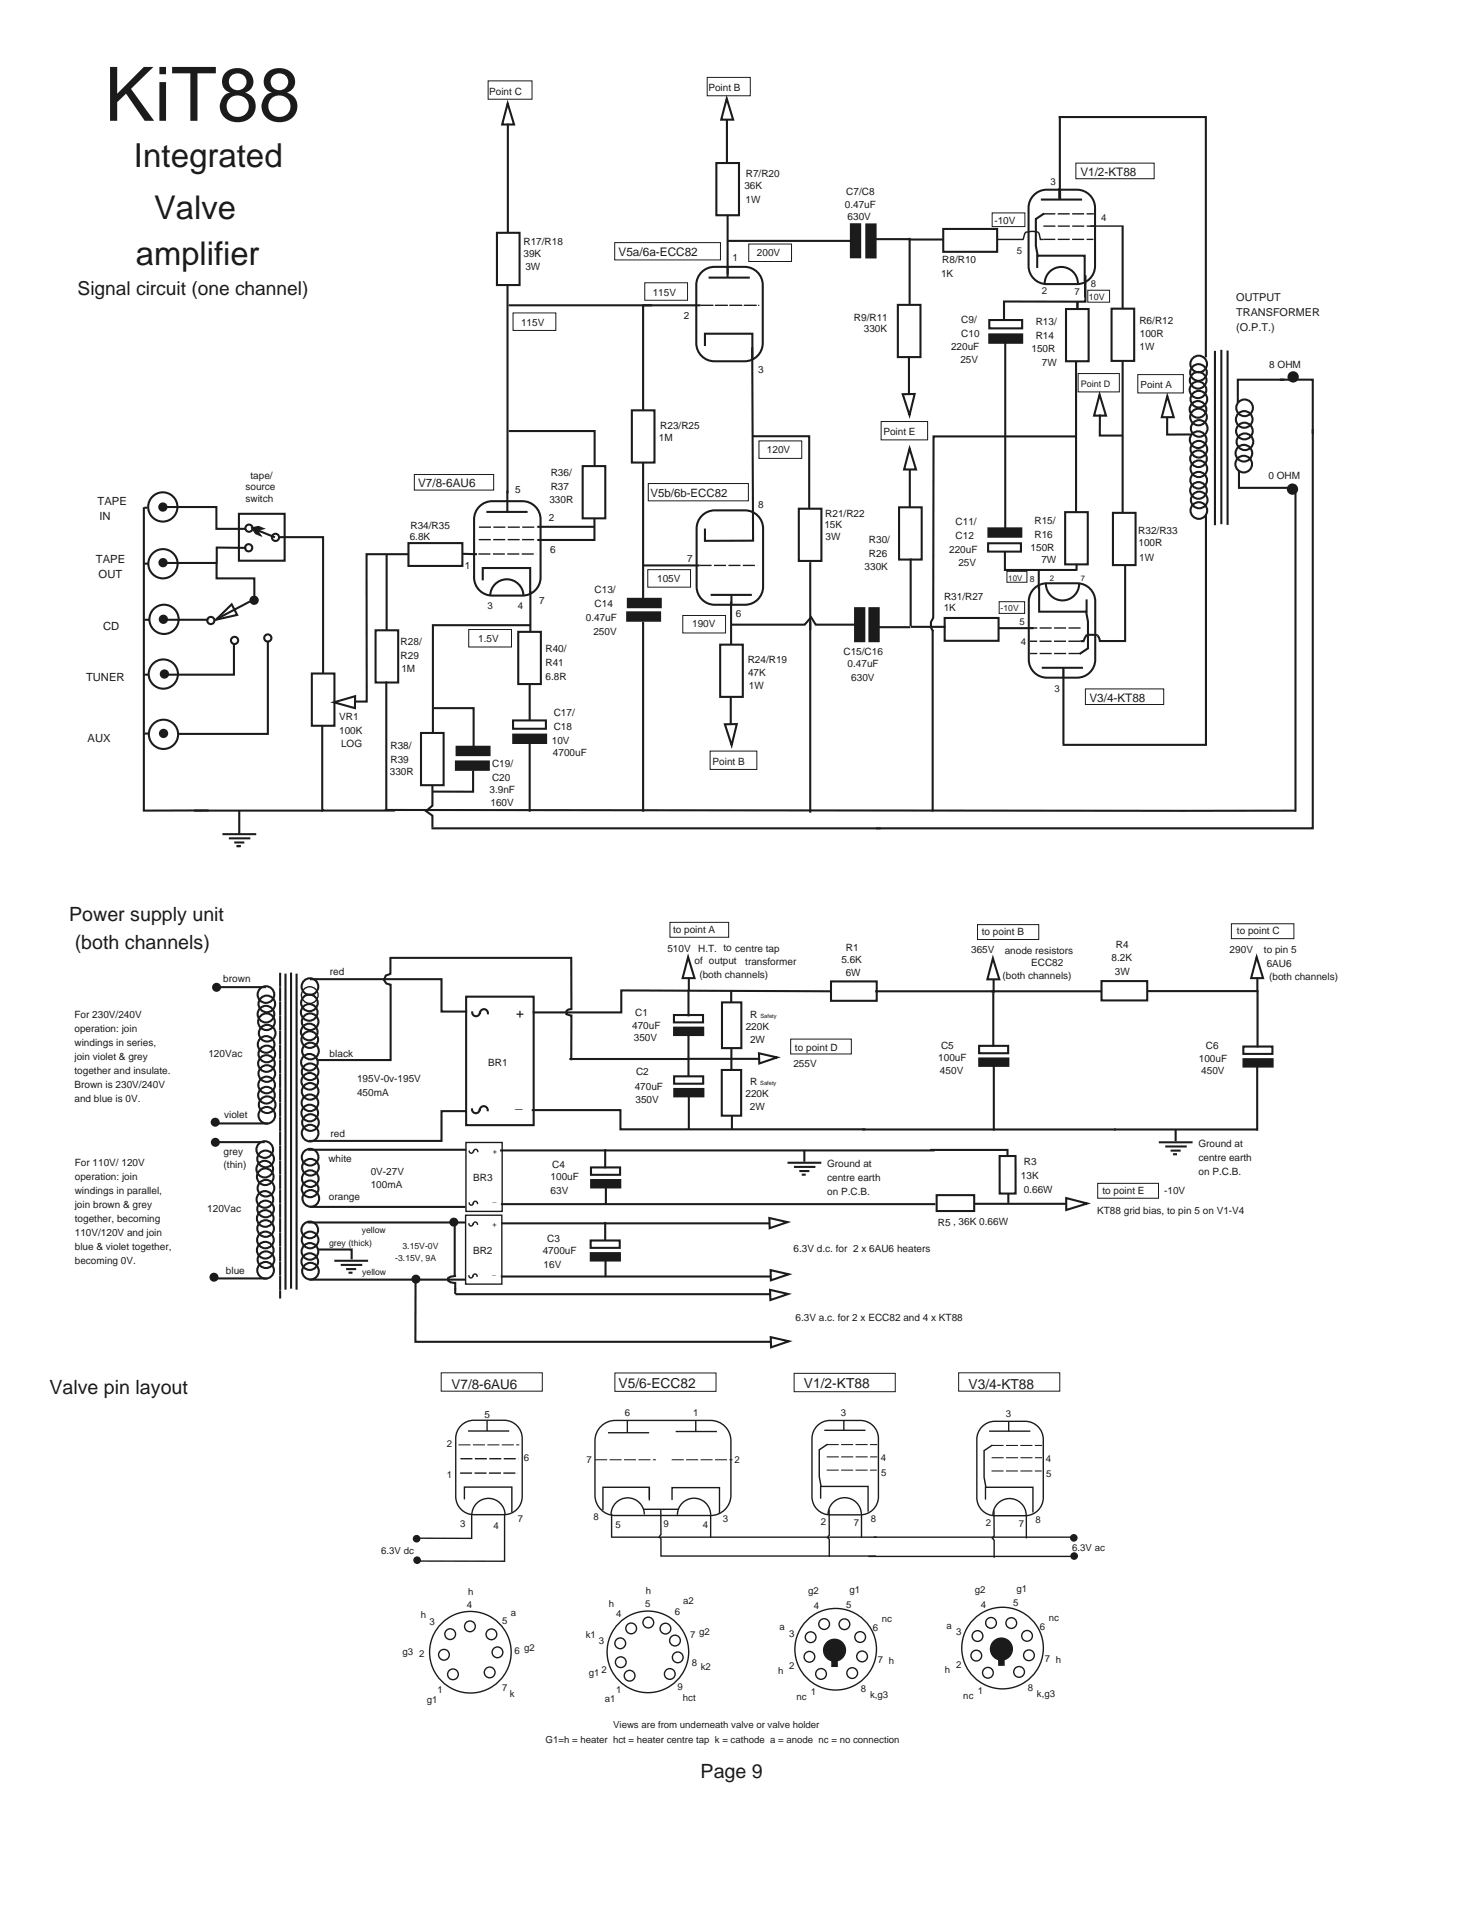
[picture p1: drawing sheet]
<svg xmlns="http://www.w3.org/2000/svg" width="216mm" height="279mm" viewBox="0 0 216 279" stroke-linecap="round" stroke-linejoin="round" font-family="sans-serif">
<g fill="none" stroke="#1f1a17" stroke-width=".3">
<path d="M72.9 34.1h3.3v7.7h-3.3zM105.1 23.9h3.3v7.7h-3.3zM138.3 33.6h8v3.3h-8zM131.7 44.7h3.3v7.7h-3.3zM156.4 45.3h3.3v7.7h-3.3zM163 45.3h3.4v7.6h-3.4zM21.2 74.5h.4M59.9 79.7h7.9v3.3h-7.9zM85.5 68.4h3.3v7.6h-3.3zM92.7 60.2h3.3v7.6h-3.3zM117.2 74.6h3.3v7.7h-3.3zM131.9 74.4h3.3v7.7h-3.3z"/>
<path d="M156.2 75.1h3.3v7.7h-3.3zM163.2 75.2h3.4v7.7h-3.4zM21.2 99h.5M21.2 90.9h.8M21.2 82.7h.7M24.4 90.9h6.2M34.3 94.4v4.6h-9.6M45.7 98.8h3.4v7.6h-3.4zM55.1 92.4h3.3v7.7h-3.3zM76 92.7h3.3v7.6h-3.3zM105.6 94.5h3.3v7.7h-3.3zM138.6 90.6h7.9v3.4h-7.9z"/>
<path d="M21.2 107.6h.7M61.7 107.5h3.4v7.7h-3.4zM75.3 105.7h4.8v1.2h-4.8z"/>
<circle cx="23.9" cy="74.4" r="2.15"/>
<circle cx="36.5" cy="77.5" r=".53"/>
<circle cx="40.4" cy="78.8" r=".53"/>
<circle cx="23.9" cy="82.7" r="2.15"/>
<circle cx="24" cy="98.9" r="2.15"/>
<circle cx="24.1" cy="90.8" r="2.15"/>
<circle cx="30.9" cy="91" r=".53"/>
<circle cx="34.4" cy="93.9" r=".53"/>
<circle cx="36.5" cy="80.3" r=".53"/>
<circle cx="39.3" cy="93.6" r=".53"/>
<circle cx="24" cy="107.7" r="2.15"/>
</g>
<g fill="#1f1a17" stroke="#1f1a17" stroke-width=".3">
<path d="M75.3 107.7h4.8v1.3h-4.8z" fill-rule="evenodd"/>
<path d="M66.9 111.7h4.8v1.2h-4.8z" fill-rule="evenodd"/>
<path d="M67 109.5h4.8v1.2h-4.8z" fill-rule="evenodd"/>
<path d="M92 89.8h4.8v1.2h-4.8z" fill-rule="evenodd"/>
<path d="M92.1 87.8h4.8v1.3h-4.8z" fill-rule="evenodd"/>
<circle cx="24" cy="107.6" r=".53"/>
<circle cx="24.1" cy="98.9" r=".53"/>
<circle cx="37.3" cy="88" r=".53"/>
<circle cx="24" cy="90.8" r=".53"/>
<circle cx="23.9" cy="82.5" r=".53"/>
<circle cx="23.9" cy="74.4" r=".53"/>
</g>
<path d="M144.9 79.7h4.8v1.2h-4.8z" fill-rule="evenodd" fill="#fff" stroke="#1f1a17" stroke-width=".3"/>
<g fill="#1f1a17" stroke="#1f1a17" stroke-width=".3">
<path d="M145.1 49h4.8v1.3h-4.8z" fill-rule="evenodd"/>
<path d="M145 77.5h4.8v1.2h-4.8z" fill-rule="evenodd"/>
<path d="M125.4 89.2h1.4v4.8h-1.4z" fill-rule="evenodd"/>
<path d="M127.5 89.2h1.4v4.8h-1.4z" fill-rule="evenodd"/>
<path d="M124.8 32.9h1.4v4.8h-1.4z" fill-rule="evenodd"/>
<path d="M127.1 32.9h1.3v4.9h-1.3z" fill-rule="evenodd"/>
<path d="M98.9 150.7h4.2v1.1h-4.2z" fill-rule="evenodd"/>
<path d="M143.6 155.2h4.3v1.1h-4.3z" fill-rule="evenodd"/>
<path d="M182.4 155.3h4.3v1.1h-4.3z" fill-rule="evenodd"/>
<path d="M86.7 183.8h4.2v1.1h-4.2z" fill-rule="evenodd"/>
<path d="M86.7 173.1h4.3v1.1h-4.3z" fill-rule="evenodd"/>
<path d="M98.9 159.7h4.3v1.1h-4.3z" fill-rule="evenodd"/>
<circle cx="189.6" cy="71.7" r=".68"/>
<circle cx="189.7" cy="55.3" r=".68"/>
</g>
<g fill="none" stroke="#1f1a17" stroke-width=".3">
<path d="M74.5 15.2l.9 3.1h-1.7zM74.5 18.1v16M106.6 14.5l.9 3.1h-1.7zM106.6 17.5v6.3M155.3 17.2h21.6v35.2M155.4 17v11.8M103.1 39.7l1.1-.5 .6-.1h4.4a2.66 2.66 0 0 1 2.7 2.7v8.5a2.66 2.66 0 0 1-2.7 2.7h-4.4a2.66 2.66 0 0 1-2.7-2.7v-8.5a2.65 2.65 0 0 1 1-2.1zM106.7 31.5v9.2M106.8 35.3h18.2M128.3 35.1h5.1M133.3 35.1h5.1M133.4 34.9v9.7"/>
<path d="M151.9 28.4l1-.5 .6-.1h4.5a2.66 2.66 0 0 1 2.6 2.7v8.5a2.66 2.66 0 0 1-2.6 2.7h-4.5a2.66 2.66 0 0 1-2.6-2.7v-8.5a2.65 2.65 0 0 1 1-2.1zM152.1 39.3v-1.8h7v3.7M152.7 29.3h6M155.4 27.6v1.6M164.7 33.2v12.1M74.4 41.7v30.7M74.6 44.8h28.2M94.3 44.8v15.3M103.4 50.7v-1.8h7v3.8M103.9 40.7h6.1M110.3 51l.2 28.3h-7.1v-1.8M132.4 57.8h1.8l-.8 3.1z"/>
<path d="M133.3 52.3v5.5M145.1 46.9h4.8v1.3h-4.8zM147.4 50.3v27.2M153.2 41.6a2.44 2.44 0 0 1 2.5-2.4 2.44 2.44 0 0 1 2.4 2.4M157.8 53v22.2M158 44.2v1.1M159.2 40.4v3.8h-11.9v2.6M161.3 57.9l.9 3.1h-1.7zM164.7 52.8v22.4M171.2 58.1l.9 3.1h-1.7zM178.2 51.5v25.5M179.1 51.3v25.6"/>
<path d="M180.1 51.4v25.6M187.7 55.7h4.8v7.9M188.4 55.7h-6.8v3.4M70.5 74.1l1.1-.5 .6-.1h4.4a2.66 2.66 0 0 1 2.7 2.7v8.5a2.66 2.66 0 0 1-2.7 2.7h-4.4a2.66 2.66 0 0 1-2.7-2.7v-8.5a2.65 2.65 0 0 1 1-2.1zM71.3 75.1h6.1M74.4 72v3.2M74.6 63.2h12.6v5.3M78.8 77.3h8.4M87.2 76v3.2h-8.4M94.3 67.8v20.2M102.8 75.9a2.65 2.65 0 0 1 2-1h4.5a2.66 2.66 0 0 1 2.6 2.6v8.5a2.66 2.66 0 0 1-2.6 2.7h-4.5a2.66 2.66 0 0 1-2.6-2.7v-8.5v-.6zM110.4 64h8.3v10.5"/>
<path d="M133.4 65.8l1 3.1h-1.8zM133.4 68.9v5.5M157.8 64h-20.9v26.6l-.4 .6v.8l.4 .6M161.3 60.8v3.1h3.4M171.2 61.2v2.5h3.6M176.9 75.5v33.7h-21.1M181.7 69v2.6h8.3v47.4M192.5 62.9v58.6h-64M31.7 90.9l2.3-2.3 .8 1.6zM37.4 87.9l-5.6 2.9M56.7 99.9v19M56.7 81.3v11.1"/>
<path d="M59.9 81.3h-6.1v21.6h-1.7M67.8 81.2l2.2 .1M70.8 85.1v-1.8h7v3.7M71.9 87.4a2.44 2.44 0 0 1 2.4-2.4 2.44 2.44 0 0 1 2.5 2.4M77.8 91.7h-14.3v15.7M77.8 86.7v5.9M94.2 82.9h8.4M94.3 91.2v27.9M104.2 87.2h6.1M107.2 91.6h10.8l1-1.1 .6 1.1h5.8M107.2 88.2v6.3M107.3 87.1v1.6"/>
<path d="M118.8 82.4v36.8M128.8 92h4.7M133.6 81.9v9.9M133.6 91.9h5.1M136.8 92.4v26.6M146.5 92.1h5.1M151.5 86.5a2.65 2.65 0 0 1 2-1h4.5a2.66 2.66 0 0 1 2.6 2.7v8.5a2.66 2.66 0 0 1-2.6 2.7h-4.5a2.66 2.66 0 0 1-2.6-2.7v-8.5l.1-.6zM152.4 86v3.7h7v-1.8M152.8 97.9h6M153.4 85.6a2.44 2.44 0 0 0 2.4 2.5 2.44 2.44 0 0 0 2.5-2.5M156 97.9v11.2M157.9 82.7v1"/>
<path d="M28.6 118.9h18.6M35.1 119.1v3.1M47.3 106.5v12.2M47.3 118.8v.1M49 103l3.1-.9v1.8zM56.6 118.8l133.3 .1M63.4 115.2v3l-.9 .8 .9 .6v1.8M63.6 103.9h5.9v5.9M69.4 113v3.1h-5.9M77.7 100.4v5.2M77.7 109v10.1M106.3 106.2h1.8l-.8 3.1z"/>
<path d="M107.2 102.2v4.1M32.8 122.3h4.6M33.7 123h2.9M34.5 123.6h1.2M34.9 124.1h.2M63.3 121.5h65.9M98.8 148.9h4.3v1.1h-4.3zM98.9 157.9h4.2v1h-4.2zM105.9 156.9h2.8v6.7h-2.8zM105.9 147h2.8v6.7h-2.8zM121.9 143.9h6.7v2.9h-6.7zM143.6 153.4h4.3v1.1h-4.3z"/>
<path d="M161.6 143.9h6.7v2.8h-6.7zM182.4 153.5h4.2v1.1h-4.2zM86.7 171.2h4.2v1.1h-4.2zM137.4 175.3h5.5v2.3h-5.5zM146.6 169.6l2.3-.1 .1 5.6h-2.4zM86.6 181.9h4.3v1.1h-4.3z"/>
<circle cx="175.7" cy="57.2" r="1.22"/>
<circle cx="175.7" cy="55.8" r="1.22"/>
<circle cx="175.8" cy="54.6" r="1.22"/>
<circle cx="175.8" cy="53.4" r="1.22"/>
<circle cx="175.8" cy="58.5" r="1.22"/>
<circle cx="182.5" cy="59.8" r="1.22"/>
<circle cx="175.7" cy="60" r="1.22"/>
<circle cx="175.7" cy="64.5" r="1.22"/>
<circle cx="175.8" cy="61.2" r="1.22"/>
<circle cx="175.8" cy="71.9" r="1.22"/>
<circle cx="175.8" cy="67.3" r="1.22"/>
<circle cx="175.8" cy="70.4" r="1.22"/>
<circle cx="175.8" cy="65.9" r="1.22"/>
<circle cx="175.8" cy="68.8" r="1.22"/>
<circle cx="175.8" cy="74.9" r="1.22"/>
<circle cx="175.9" cy="62.8" r="1.22"/>
<circle cx="175.9" cy="73.3" r="1.22"/>
<circle cx="182.4" cy="68.1" r="1.22"/>
<circle cx="182.4" cy="66.5" r="1.22"/>
<circle cx="182.5" cy="61.5" r="1.22"/>
<circle cx="182.5" cy="63.2" r="1.22"/>
<circle cx="182.6" cy="64.8" r="1.22"/>
</g>
<g fill="none" stroke="#1f1a17" stroke-width=".2">
<path d="M155.5 27.8v1.5M156 97.9v1.5M67.4 209.3a2.65 2.65 0 0 1 2.1-1h4.4a2.66 2.66 0 0 1 2.7 2.7v8.5a2.66 2.66 0 0 1-2.7 2.7h-4.4a2.66 2.66 0 0 1-2.7-2.7v-8.5l.1-.6zM68.1 219.9v-1.8h7v3.7M68.6 209.9h6.1M71.4 208.3v1.6M87.9 209.4a2.97 2.97 0 0 1 2.3-1.1h14a2.98 2.98 0 0 1 3 3v8a2.98 2.98 0 0 1-3 3h-14a2.98 2.98 0 0 1-2.9-3v-8v-.7zM89.2 210.1h6M92 208.3v1.8M95.2 219.8v-1.7h-6.8v3.4M95.2 218.1v2M98.6 220v-1.8h6.9v3.7"/>
<path d="M99.1 210h6M102 208.3v1.7M120.1 208.9l1-.5 .6-.1h4.5a2.66 2.66 0 0 1 2.6 2.7v8.5a2.66 2.66 0 0 1-2.6 2.7h-4.5a2.66 2.66 0 0 1-2.6-2.7v-8.5a2.65 2.65 0 0 1 1-2.1zM120.4 219.8v-1.8h6.9v3.7M120.9 209.8h6M123.8 208.3v1.5M143.9 209.5a2.65 2.65 0 0 1 2-1h4.5a2.66 2.66 0 0 1 2.6 2.6v8.5a2.66 2.66 0 0 1-2.6 2.7h-4.5a2.66 2.66 0 0 1-2.6-2.7v-8.5v-.6zM144.5 219.9v-1.8h7v3.7M145.1 209.9h6M147.9 208.4v1.5M69.2 222.1v3.5h-7.7M69.2 222.2a2.44 2.44 0 0 1 2.4-2.4 2.44 2.44 0 0 1 2.5 2.4"/>
<path d="M74 222v7h-12.7M89.6 222.1a2.44 2.44 0 0 1 2.5-2.4 2.44 2.44 0 0 1 2.4 2.4M89.7 225.5h67.9M89.7 222v3.5M94.3 221.4h5.2M96.9 221.3v3.8l-.2 .4 .2 .2v2.6M96.9 228.2h31.6M99.4 222.2a2.44 2.44 0 0 1 2.4-2.5 2.44 2.44 0 0 1 2.4 2.5M104.2 222.1v3.4M121.5 222.1a2.44 2.44 0 0 1 2.4-2.4 2.44 2.44 0 0 1 2.4 2.4M121.6 221.4v3.8l-.2 .3 .2 .3v2.5M126.4 222.2v3.3"/>
<path d="M127.3 228.3h30.3M145.6 222.2a2.44 2.44 0 0 1 2.5-2.4 2.44 2.44 0 0 1 2.4 2.4M145.8 221.5v3.8l-.2 .4 .2 .2v2.6M150.5 222.3v3.3"/>
<circle cx="66" cy="239.7" r=".79"/>
<circle cx="68.9" cy="238.5" r=".79"/>
<circle cx="72.1" cy="239.7" r=".79"/>
<circle cx="92.6" cy="238.8" r=".79"/>
<circle cx="95.1" cy="238" r=".79"/>
<circle cx="97.6" cy="238.9" r=".79"/>
<circle cx="120.9" cy="238.2" r=".79"/>
<circle cx="123.9" cy="238.2" r=".79"/>
<circle cx="143.4" cy="240" r=".79"/>
<circle cx="145.4" cy="238" r=".79"/>
<circle cx="148.3" cy="238" r=".79"/>
<circle cx="150.6" cy="239.9" r=".79"/>
<circle cx="65.1" cy="242.7" r=".79"/>
<circle cx="66.4" cy="245.6" r=".79"/>
<circle cx="69" cy="242.3" r="6"/>
<circle cx="71.8" cy="245.3" r=".79"/>
<circle cx="73" cy="242.3" r=".79"/>
<circle cx="91" cy="241" r=".79"/>
<circle cx="91" cy="243.8" r=".79"/>
<circle cx="92.3" cy="245.8" r=".79"/>
<circle cx="95" cy="242.3" r="6"/>
<circle cx="98.2" cy="245.5" r=".79"/>
<circle cx="99" cy="240.6" r=".79"/>
<circle cx="99.4" cy="243.1" r=".79"/>
<circle cx="118.7" cy="243" r=".79"/>
<circle cx="118.9" cy="240.1" r=".79"/>
<circle cx="120.4" cy="245.5" r=".79"/>
<circle cx="122.6" cy="241.9" r="6"/>
<circle cx="125" cy="245.4" r=".79"/>
<circle cx="126.2" cy="240.1" r=".79"/>
<circle cx="126.4" cy="242.9" r=".79"/>
<circle cx="143.2" cy="242.8" r=".79"/>
<circle cx="144.9" cy="245.3" r=".79"/>
<circle cx="147" cy="241.7" r="6"/>
<circle cx="149.5" cy="245.2" r=".79"/>
<circle cx="150.9" cy="242.8" r=".79"/>
</g>
<path d="M70.2 79.1h8.5M70.2 77.3h8.5M70.2 81.3h8.5M102.6 82.9h8.5M67.5 216.1h8.5M67.5 213.9h8.5" fill="none" stroke="#1f1a17" stroke-width=".2" stroke-dasharray="1.8 .4" stroke-linecap="butt"/>
<path d="M102.8 44.8h8.5" fill="none" stroke="#1f1a17" stroke-width=".2" stroke-dasharray="1.8 .4"/>
<g fill="#1f1a17" stroke="#1f1a17" stroke-width=".2">
<path d="M146.5 242.5h.8v1.7h-.8z" fill-rule="evenodd"/>
<path d="M122 242.7h.8v1.7h-.8z" fill-rule="evenodd"/>
<circle cx="146.9" cy="241.9" r="1.6"/>
<circle cx="122.4" cy="242" r="1.6"/>
<circle cx="61.2" cy="228.8" r=".46"/>
<circle cx="61.1" cy="225.7" r=".46"/>
<circle cx="157.5" cy="225.6" r=".46"/>
<circle cx="157.5" cy="228.2" r=".46"/>
</g>
<path d="M71.6 11.9h6.4v2.7h-6.4zM103.7 11.4h6.3v2.6h-6.3zM158.1 54.8h6.1v2.7h-6.1zM166.9 54.9h6.7v2.7h-6.7zM129.2 61.8h6.9v2.7h-6.9zM104.2 110.2h6.8v2.7h-6.8z" fill="none" stroke="#1f1a17" stroke-width=".15"/>
<g fill="#fff" stroke="#1f1a17" stroke-width=".3">
<path d="M111.3 154.5l2.7 .6-2.6 .9z" fill-rule="evenodd"/>
<path d="M112.8 178.6l2.7 .6-2.6 .9z" fill-rule="evenodd"/>
<path d="M112.9 189.2l2.7 .6-2.6 .9z" fill-rule="evenodd"/>
<path d="M113 186.3l2.7 .6-2.6 .9z" fill-rule="evenodd"/>
<path d="M113 196.1l2.7 .6-2.6 .9z" fill-rule="evenodd"/>
</g>
<g fill="none" stroke="#1f1a17" stroke-width=".3">
<path d="M159.1 40.8v2.8M21.1 74.4v44.5h9.5M24.3 74.4h7.4v3.2h4.3M35 75.4h6.7v6.8h-6.7zM37.7 77.7l2.6 1.1M40.9 78.8h6.5v19.9M31.8 82.7v2.1h5.5v3M36.1 80.4l-4.3-.1v2.3h-7.6M39.3 94v13.6h-13.2M147.4 80.9v2.7h10.4M152.4 83.6v2.8M165 83v11h-3.7a1.01 1.01 0 0 0-.4-.9l-1.5 .1-.5 .8h-.4"/>
<path d="M47.2 118.9h10.7M34.9 124.1h.2M31.7 144.8h7.3M41.9 143v46M42.7 142.8v46M43.5 143v46M45.6 143.6h19.2v4.8h3.6M57.3 140.6l-.1 2.2-.6 .3-.3 .6 .4 .5 .6 .2v11.1h-10.7M57.3 140.5h26.5v7.5l-.4 .1-.3 .2v.4l.7 .2v6.4M68.4 146.2h9.9v18.8h-9.9zM69.3 148.5a.56 .56 0 0 0 .5 .5 .56 .56 0 0 0 .6-.5M70.4 148.6a.58 .58 0 0 1 .6-.6 .58 .58 0 0 1 .6 .6"/>
<path d="M83.7 155.3h17.1M100.9 155.3h10.3M100.9 140.4l1 3.1h-1.8zM101 145.3v3.6M101 151.9v5.9M101 143.6v1.6M107.2 145.3v1.8M107.3 153.7v3.3M121.7 145.4l-30.6-.1v3.2h-12.8M128.5 145.4h33M145.6 140.5l1 3.1h-1.8zM145.7 145.4v8"/>
<path d="M145.7 143.7v1.7M145.8 156.3v9.4M168.5 145.4h15.9M184.3 140.4l1 3.1h-1.8zM184.4 156.3v9.4M184.4 143.6v1.6M184.4 145.5v8M31.5 167.5h7.3M32.1 164.8h7.1M45.3 179.3h22.9M45.3 168.6h22.9M45.6 177h22.5"/>
<path d="M66.7 179.3v7.8M68.2 163h-3.4v4.3h-19.3M69.2 162.7a.56 .56 0 0 0 .6 .6 .56 .56 0 0 0 .6-.5M70.4 162.8a.58 .58 0 0 1 .6-.6 .58 .58 0 0 1 .5 .6M73.5 168.7h63.4M73.6 176.6h63.4M73.7 179.4h39.1M78.1 162.8h12.9v2.8h35.8M88.8 168.7v2.5M88.8 179.4v2.4M88.9 174.2v2.2M101 160.7v4.9"/>
<path d="M107.4 163.6v2.1M115.7 170.5h4.6M116.6 171.1h2.8M117.4 171.8h1.2M117.7 172.3h.3M118 168.7v1.7M126.6 165.7h57.8M136.4 168.7h11.4v.7M143 176.6h13.3M147.9 175.1v1.3M156.4 175.7l3.1 .8-3.1 1zM170.1 167.5h4.7"/>
<path d="M171.1 168.1h2.8M171.8 168.8h1.2M172.2 169.3h.3M172.4 165.7v1.7M31.9 187.5h7.1M45.6 187.7h22.5M46.6 183.3h5v1.4M49.2 184.9h4.6M50.1 185.5h2.9M50.9 186.1h1.2M51.3 186.7h.3M61 187.6l-.1 9.2h52.1"/>
<path d="M66.7 187.1l-.6 .1-.4 .3 .1 .4 .3 .2 .7 .1v.8M66.8 188.9v.9M66.8 189.8h46.2M73.6 187.2h39.3M88.8 184.9v2.2"/>
<circle cx="39" cy="148.7" r="1.22"/>
<circle cx="39" cy="145.9" r="1.22"/>
<circle cx="39" cy="153.2" r="1.22"/>
<circle cx="39.1" cy="156" r="1.22"/>
<circle cx="39.1" cy="149.9" r="1.22"/>
<circle cx="39.1" cy="159.1" r="1.22"/>
<circle cx="39.1" cy="147.2" r="1.22"/>
<circle cx="39.1" cy="154.6" r="1.22"/>
<circle cx="39.1" cy="157.5" r="1.22"/>
<circle cx="39.2" cy="151.5" r="1.22"/>
<circle cx="45.4" cy="151.4" r="1.22"/>
<circle cx="45.4" cy="148.5" r="1.22"/>
<circle cx="45.4" cy="147.1" r="1.22"/>
<circle cx="45.4" cy="155.8" r="1.22"/>
<circle cx="45.4" cy="152.5" r="1.22"/>
<circle cx="45.4" cy="158.6" r="1.22"/>
<circle cx="45.5" cy="144.7" r="1.22"/>
<circle cx="45.5" cy="149.9" r="1.22"/>
<circle cx="45.5" cy="157.2" r="1.22"/>
<circle cx="45.5" cy="154.2" r="1.22"/>
<circle cx="38.8" cy="171.5" r="1.22"/>
<circle cx="38.8" cy="168.6" r="1.22"/>
<circle cx="38.9" cy="175.9" r="1.22"/>
<circle cx="38.9" cy="172.6" r="1.22"/>
<circle cx="38.9" cy="178.7" r="1.22"/>
<circle cx="39" cy="170" r="1.22"/>
<circle cx="39" cy="177.3" r="1.22"/>
<circle cx="39" cy="174.3" r="1.22"/>
<circle cx="39.1" cy="160.6" r="1.22"/>
<circle cx="39.1" cy="163.6" r="1.22"/>
<circle cx="39.2" cy="162" r="1.22"/>
<circle cx="45.4" cy="163.2" r="1.22"/>
<circle cx="45.5" cy="161.7" r="1.22"/>
<circle cx="45.5" cy="174.4" r="1.22"/>
<circle cx="45.5" cy="166.2" r="1.22"/>
<circle cx="45.5" cy="160.1" r="1.22"/>
<circle cx="45.5" cy="169.7" r="1.22"/>
<circle cx="45.5" cy="172.9" r="1.22"/>
<circle cx="45.5" cy="171.2" r="1.22"/>
<circle cx="45.5" cy="164.6" r="1.22"/>
<circle cx="45.6" cy="175.8" r="1.22"/>
<circle cx="38.9" cy="183.4" r="1.22"/>
<circle cx="38.9" cy="181.9" r="1.22"/>
<circle cx="39" cy="180.2" r="1.22"/>
<circle cx="39" cy="186.3" r="1.22"/>
<circle cx="39" cy="184.8" r="1.22"/>
<circle cx="45.4" cy="180.4" r="1.22"/>
<circle cx="45.4" cy="185" r="1.22"/>
<circle cx="45.5" cy="183.5" r="1.22"/>
<circle cx="45.5" cy="181.9" r="1.22"/>
<circle cx="45.5" cy="186.4" r="1.22"/>
</g>
<g fill="none" stroke="#1f1a17" stroke-width=".2">
<path d="M68.3 178.2h5.3v10.1h-5.3zM68.3 167.6h5.4v10.1h-5.4zM68.8 179.5a.3 .3 0 0 0 .3 .3 .3 .3 0 0 0 .3-.3M68.8 168.8a.3 .3 0 0 0 .3 .3 .3 .3 0 0 0 .3-.2M68.8 176.5a.32 .32 0 0 0 .4 .3 .32 .32 0 0 0 .3-.5 .31 .31 0 0 1 .3-.1 .31 .31 0 0 1 .2 .3M69.4 179.5a.31 .31 0 0 1 .3-.3 .31 .31 0 0 1 .3 .4M69.5 168.9a.31 .31 0 0 1 .3-.3 .31 .31 0 0 1 .3 .3M68.8 187.1a.32 .32 0 0 0 .4 .3 .32 .32 0 0 0 .2-.4 .31 .31 0 0 1 .4-.1 .31 .31 0 0 1 .2 .3"/>
<circle cx="45.4" cy="145.9" r="1.22"/>
</g>
<g fill="#1f1a17" stroke="#1f1a17" stroke-width=".3">
<circle cx="66.6" cy="179.2" r=".51"/>
<circle cx="61" cy="187.6" r=".51"/>
<circle cx="31.8" cy="144.8" r=".51"/>
<circle cx="31.6" cy="167.5" r=".51"/>
<circle cx="31.6" cy="164.6" r=".51"/>
<circle cx="31.4" cy="187.3" r=".51"/>
</g>
<path d="M41.1 142.8v47.5" fill="none" stroke="#1f1a17" stroke-width=".3" stroke-dasharray="1.8 .4"/>
<g fill="none" stroke="#1f1a17" stroke-width=".15">
<path d="M90.2 35.6h15.5v2.5h-15.5zM109.8 35.8h6.3v2.6h-6.3zM145.5 31.2h4.8v2h-4.8zM157.8 23.9h11.5v2.3h-11.5zM75.3 45.9h6.2v2.6h-6.2zM94.6 41.5h6.2v2.5h-6.2zM159.5 42.6h3.2v1.7h-3.2zM60.8 69.6h11.6v2.3h-11.6zM95.1 70.9h14.7v2.6h-14.7zM111.3 64.7h6.3v2.5h-6.3zM68.7 92.3h6.3v2.6h-6.3zM95 83.6h6.3v2.5h-6.3z"/>
<path d="M100.1 90.3h6.3v2.5h-6.3zM146.5 88.3h3.8v1.7h-3.8zM147.7 83.8h2.9v1.6h-2.9zM159.2 101h11.5v2.3h-11.5zM98.3 135.3h8.6v2.2h-8.6zM143.4 135.6h9v2.2h-9zM180.6 135.5h9.2v2.2h-9.2zM116 152.4h8.9v2.2h-8.9zM161 173.6h8.9v2.1h-8.9zM64.7 201.3h14.8v2.7h-14.8zM90.2 201.4h14.8v2.7h-14.8zM116.5 201.4h14.8v2.7h-14.8z"/>
<path d="M140.6 201.3h14.8v2.7h-14.8z"/>
</g>
<path d="M67.2 211.9h9M87.3 214.1h8.9M98.5 214.1h8.9M121.2 211.9h7.5M121.2 215.6h7.4M121.3 213.7h7.4M145.4 212h7.5M145.4 215.7h7.4M145.4 213.8h7.5" fill="none" stroke="#1f1a17" stroke-width=".15" stroke-dasharray="1.8 .4" stroke-linecap="butt"/>
<path d="M153 31.4h7.4M153 35.1h7.4M153 33.2h7.5M158.5 94h-7.5M158.5 92.1h-7.4M158.5 95.8h-7.4" fill="none" stroke="#1f1a17" stroke-width=".2" stroke-dasharray="1.8 .4" stroke-linecap="butt"/>
<path d="M36.9 77.4l1-.2 .9 .3-1 .3 .5 .8-.8-.3z" fill-rule="evenodd" fill="#1f1a17" stroke="#1f1a17" stroke-width=".15"/>
<path d="M146.4 35.1h3.6l.3-.9 .2-.1 .8-.2 .9 .1 .2 .2 .2 .9h.4M159.9 33.2h4.9M121.4 211.8l-1.2 .8v4l.2 1.4M145.6 211.9l-1.3 .9v3.9l.3 1.4" fill="none" stroke="#1f1a17" stroke-width=".21"/>
<path d="M153.1 31.3l-1.2 .8v3.9l.3 1.5M159.3 89.8l.3 1.4v3.9l-1.2 .8" fill="none" stroke="#1f1a17" stroke-width=".31"/>
<text font-size="11" fill="#1f1a17" x="15.3" y="17.7">KiT88</text>
<g font-size="4.8" fill="#1f1a17">
<text x="19.7" y="24.6">Integrated</text>
<text x="22.6" y="32.1">Valve</text>
<text x="19.9" y="38.8">amplifier</text>
</g>
<g font-size="2.9" fill="#1f1a17">
<text x="10.2" y="135.1">Power supply unit</text>
<text x="11" y="139.2">(both channels)</text>
<text x="7.3" y="204.5">Valve pin layout</text>
<text x="102.8" y="260.7">Page 9</text>
</g>
<text font-size="2.8" fill="#1f1a17" x="11.4" y="43.3">Signal circuit (one channel)</text>
<g font-size="2" fill="#1f1a17">
<text x="75.7" y="149.3">+</text>
<text x="75.6" y="162.4">_</text>
<text x="66.2" y="203.7">V7/8-6AU6</text>
<text x="90.7" y="203.6">V5/6-ECC82</text>
<text x="117.9" y="203.6">V1/2-KT88</text>
<text x="142.1" y="203.7">V3/4-KT88</text>
</g>
<g font-size="1.7" fill="#1f1a17">
<text x="158.5" y="25.8">V1/2-KT88</text>
<text x="90.7" y="37.5">V5a/6a-ECC82</text>
<text x="61.3" y="71.5">V7/8-6AU6</text>
<text x="14.3" y="74">TAPE</text>
<text x="14.6" y="76.2">IN</text>
<text x="95.4" y="72.9">V5b/6b-ECC82</text>
<text x="14.1" y="82.6">TAPE</text>
<text x="14.5" y="84.8">OUT</text>
<text x="15.1" y="92.3">CD</text>
<text x="12.6" y="99.9">TUNER</text>
<text x="159.8" y="103">V3/4-KT88</text>
<text x="12.8" y="108.8">AUX</text>
</g>
<g font-size="1.6" fill="#1f1a17">
<text x="181.3" y="44.1">OUTPUT</text>
<text x="181.3" y="46.3">TRANSFORMER</text>
<text x="181.3" y="48.5">(O.P.T.)</text>
</g>
<g font-size="1.5" fill="#1f1a17">
<text x="71.7" y="13.9">Point C</text>
<text x="103.9" y="13.3">Point B</text>
<text x="109.2" y="27.7">36K</text>
<text x="109.3" y="29.7">1W</text>
<text x="109.4" y="25.9">R7/R20</text>
<text x="124.1" y="28.6">C7/C8</text>
<text x="76.8" y="36">R17/R18</text>
<text x="123.9" y="30.6">0.47uF</text>
<text x="124.3" y="32.3">630V</text>
<text x="145.9" y="32.9">-10V</text>
<text x="76.8" y="37.7">39K</text>
<text x="77.1" y="39.6">3W</text>
<text x="107.4" y="38.3">1</text>
<text x="111" y="37.6">200V</text>
<text x="138" y="40.6">1K</text>
<text x="138.2" y="38.6">R8/R10</text>
<text x="76.4" y="47.8">115V</text>
<text x="95.7" y="43.4">115V</text>
<text x="100.3" y="46.8">2</text>
<text x="125.3" y="47">R9/R11</text>
<text x="141" y="47.4">C9/</text>
<text x="151.9" y="47.7">R13/</text>
<text x="167.1" y="47.5">R6/R12</text>
<text x="126.7" y="48.7">330K</text>
<text x="139.5" y="51.3">220uF</text>
<text x="140.9" y="53.3">25V</text>
<text x="141" y="49.4">C10</text>
<text x="151.3" y="51.6">150R</text>
<text x="151.9" y="49.7">R14</text>
<text x="152.8" y="53.6">7W</text>
<text x="167.1" y="51.3">1W</text>
<text x="167.2" y="49.4">100R</text>
<text x="111.2" y="54.6">3</text>
<text x="186.2" y="54">8 OHM</text>
<text x="96.6" y="64.7">1M</text>
<text x="96.8" y="62.9">R23/R25</text>
<text x="129.6" y="63.8">Point E</text>
<text x="36" y="71.8">source</text>
<text x="36.7" y="70.3">tape/</text>
<text x="80.8" y="69.8">R36/</text>
<text x="80.8" y="71.9">R37</text>
<text x="112.5" y="66.4">120V</text>
<text x="186" y="70.2">0 OHM</text>
<text x="36" y="73.7">switch</text>
<text x="60.2" y="77.5">R34/R35</text>
<text x="75.6" y="72.4">5</text>
<text x="80.5" y="76.4">2</text>
<text x="80.6" y="73.7">330R</text>
<text x="111.2" y="74.5">8</text>
<text x="120.9" y="77.4">15K</text>
<text x="121" y="75.8">R21/R22</text>
<text x="140.2" y="77">C11/</text>
<text x="151.7" y="76.9">R15/</text>
<text x="60.1" y="79.1">6.8K</text>
<text x="68.2" y="83.4">1</text>
<text x="80.7" y="81.2">6</text>
<text x="100.8" y="82.5">7</text>
<text x="121.1" y="79.2">3W</text>
<text x="126.8" y="83.6">330K</text>
<text x="127.4" y="79.6">R30/</text>
<text x="127.4" y="81.6">R26</text>
<text x="139.2" y="81.1">220uF</text>
<text x="140.2" y="79.1">C12</text>
<text x="140.6" y="83">25V</text>
<text x="151.2" y="80.8">150R</text>
<text x="151.7" y="79">R16</text>
<text x="152.7" y="82.5">7W</text>
<text x="167" y="78.2">R32/R33</text>
<text x="167" y="80.2">100R</text>
<text x="167.1" y="82.2">1W</text>
<text x="79.1" y="88.5">7</text>
<text x="87.2" y="87">C13/</text>
<text x="87.2" y="89.1">C14</text>
<text x="96.4" y="85.3">105V</text>
<text x="138.4" y="89.6">1K</text>
<text x="138.5" y="88">R31/R27</text>
<text x="58.8" y="94.7">R28/</text>
<text x="70.1" y="94.2">1.5V</text>
<text x="80" y="95.7">R40/</text>
<text x="85.9" y="91.1">0.47uF</text>
<text x="87" y="93.1">250V</text>
<text x="101.5" y="92">190V</text>
<text x="107.9" y="90.5">6</text>
<text x="58.8" y="96.7">R29</text>
<text x="58.9" y="98.5">1M</text>
<text x="80" y="97.7">R41</text>
<text x="80" y="99.7">6.8R</text>
<text x="109.7" y="97.2">R24/R19</text>
<text x="109.7" y="99.1">47K</text>
<text x="109.8" y="101.1">1W</text>
<text x="123.7" y="96">C15/C16</text>
<text x="124.3" y="97.8">0.47uF</text>
<text x="124.9" y="99.9">630V</text>
<text x="49.7" y="105.6">VR1</text>
<text x="49.7" y="107.6">100K</text>
<text x="81.2" y="105">C17/</text>
<text x="81.2" y="107.1">C18</text>
<text x="50" y="109.6">LOG</text>
<text x="57.2" y="113.7">330R</text>
<text x="57.3" y="109.9">R38/</text>
<text x="57.3" y="111.9">R39</text>
<text x="72.2" y="112.5">C19/</text>
<text x="80.9" y="109.1">10V</text>
<text x="81.1" y="110.8">4700uF</text>
<text x="104.5" y="112.2">Point B</text>
<text x="71.8" y="116.3">3.9nF</text>
<text x="71.9" y="118.2">160V</text>
<text x="72.2" y="114.5">C20</text>
<text x="98.7" y="136.9">to point A</text>
<text x="144" y="137.1">to point B</text>
<text x="181.4" y="137">to point C</text>
<text x="32.8" y="144">brown</text>
<text x="48.4" y="143.1">red</text>
<text x="97.9" y="139.6">510V</text>
<text x="101.9" y="141.4">of output</text>
<text x="102.4" y="139.6">H.T. to centre tap</text>
<text x="102.6" y="143.5">(both channels)</text>
<text x="109.3" y="141.6">transformer</text>
<text x="123.4" y="141.2">5.6K</text>
<text x="124" y="143.2">6W</text>
<text x="124.1" y="139.5">R1</text>
<text x="142.4" y="139.7">365V</text>
<text x="147.1" y="143.6">(both channels)</text>
<text x="147.4" y="139.9">anode resistors</text>
<text x="151.2" y="141.7">ECC82</text>
<text x="163" y="140.9">8.2K</text>
<text x="163.5" y="143">3W</text>
<text x="163.7" y="139">R4</text>
<text x="180.4" y="139.7">290V</text>
<text x="185.4" y="139.7">to pin 5</text>
<text x="185.8" y="141.8">6AU6</text>
<text x="186.1" y="143.7">(both channels)</text>
<text x="10.9" y="149.4">For 230V/240V</text>
<text x="93.2" y="148.9">C1</text>
<text x="110" y="149.3">R</text>
<text x="10.9" y="151.4">operation: join</text>
<text x="10.9" y="153.4">windings in series,</text>
<text x="10.9" y="155.5">join violet &amp; grey</text>
<text x="30.6" y="155">120Vac</text>
<text x="48.4" y="155">black</text>
<text x="92.7" y="150.9">470uF</text>
<text x="93" y="152.7">350V</text>
<text x="109.4" y="151">220K</text>
<text x="110" y="153">2W</text>
<text x="116.6" y="154.1">to point D</text>
<text x="137.6" y="155.6">100uF</text>
<text x="138" y="153.9">C5</text>
<text x="175.8" y="155.7">100uF</text>
<text x="176.9" y="153.9">C6</text>
<text x="10.9" y="157.5">together and insulate.</text>
<text x="10.9" y="159.6">Brown is 230V/240V</text>
<text x="10.9" y="161.6">and blue is 0V.</text>
<text x="52.4" y="158.7">195V-0v-195V</text>
<text x="52.4" y="160.8">450mA</text>
<text x="71.6" y="156.4">BR1</text>
<text x="93.1" y="159.9">470uF</text>
<text x="93.2" y="161.7">350V</text>
<text x="93.3" y="157.7">C2</text>
<text x="109.3" y="160.8">220K</text>
<text x="110" y="159.1">R</text>
<text x="116.4" y="156.5">255V</text>
<text x="137.9" y="157.6">450V</text>
<text x="176.2" y="157.5">450V</text>
<text x="32.9" y="164">violet</text>
<text x="48.5" y="166.8">red</text>
<text x="110" y="162.8">2W</text>
<text x="11" y="171">For 110V/ 120V</text>
<text x="11" y="173.1">operation: join</text>
<text x="32.8" y="169.3">grey</text>
<text x="32.8" y="171.4">(thin)</text>
<text x="48.2" y="170.4">white</text>
<text x="54.4" y="172.3">0V-27V</text>
<text x="69.4" y="173.3">BR3</text>
<text x="80.8" y="173.1">100uF</text>
<text x="81" y="171.3">C4</text>
<text x="121.3" y="171.2">Ground at</text>
<text x="121.3" y="173.2">centre earth</text>
<text x="149.7" y="172.9">13K</text>
<text x="150.2" y="170.9">R3</text>
<text x="175.8" y="168.2">Ground at</text>
<text x="175.8" y="170.2">centre earth</text>
<text x="175.8" y="172.3">on P.C.B.</text>
<text x="11" y="175.1">windings in parallel,</text>
<text x="11" y="177.2">join brown &amp; grey</text>
<text x="11" y="179.2">together, becoming</text>
<text x="30.4" y="177.7">120Vac</text>
<text x="48.3" y="176">orange</text>
<text x="54.4" y="174.3">100mA</text>
<text x="80.8" y="175.1">63V</text>
<text x="121.3" y="175.3">on P.C.B.</text>
<text x="137.6" y="179.8">R5 , 36K 0.66W</text>
<text x="150.2" y="175">0.66W</text>
<text x="160.9" y="178">KT88 grid bias, to pin 5 on V1-V4</text>
<text x="161.7" y="175.2">to point E</text>
<text x="170.8" y="175.1">-10V</text>
<text x="11" y="181.3">110V/120V and join</text>
<text x="11" y="183.3">blue &amp; violet together,</text>
<text x="11" y="185.4">becoming 0V.</text>
<text x="69.4" y="184">BR2</text>
<text x="79.6" y="184">4700uF</text>
<text x="79.7" y="185.9">16V</text>
<text x="80.3" y="182.2">C3</text>
<text x="116.4" y="183.7">6.3V d.c. for 2 x 6AU6 heaters</text>
<text x="33.1" y="186.9">blue</text>
<text x="116.7" y="193.8">6.3V a.c. for 2 x ECC82 and 4 x KT88</text>
<text x="71.1" y="207.9">5</text>
</g>
<g font-size="1.4" fill="#1f1a17">
<text x="154.1" y="27.2">3</text>
<text x="161.5" y="32.4">4</text>
<text x="149.1" y="37.3">5</text>
<text x="152.8" y="43.1">2</text>
<text x="157.6" y="43.2">7</text>
<text x="160" y="42.1">8</text>
<text x="167.3" y="57">Point A</text>
<text x="71.5" y="89.3">3</text>
<text x="76" y="89.4">4</text>
<text x="149.6" y="91.6">5</text>
<text x="149.7" y="94.6">4</text>
<text x="154.7" y="101.5">3</text>
<text x="91.6" y="207.7">6</text>
<text x="101.7" y="207.7">1</text>
<text x="123.3" y="207.7">3</text>
<text x="147.5" y="207.8">3</text>
<text x="65.5" y="212.2">2</text>
<text x="76.9" y="214.3">6</text>
<text x="86" y="214.6">7</text>
<text x="107.7" y="214.6">2</text>
<text x="129.2" y="214.3">4</text>
<text x="153.4" y="214.4">4</text>
<text x="65.5" y="216.8">1</text>
<text x="129.3" y="216.4">5</text>
<text x="153.4" y="216.6">5</text>
<text x="55.9" y="227.9">6.3V dc</text>
<text x="67.5" y="224">3</text>
<text x="72.4" y="224.2">4</text>
<text x="76" y="223.3">7</text>
<text x="87.1" y="222.9">8</text>
<text x="90.3" y="224.1">5</text>
<text x="97.3" y="223.9">9</text>
<text x="103.1" y="224.1">4</text>
<text x="106" y="223.3">3</text>
<text x="120.4" y="223.7">2</text>
<text x="125.2" y="223.8">7</text>
<text x="127.7" y="223.2">8</text>
<text x="144.6" y="223.8">2</text>
<text x="149.4" y="223.9">7</text>
<text x="151.9" y="223.3">8</text>
<text x="157.3" y="227.5">6.3V ac</text>
<text x="68.6" y="233.9">h</text>
<text x="94.7" y="233.7">h</text>
<text x="118.5" y="233.8">g2</text>
<text x="124.6" y="233.7">g1</text>
<text x="143" y="233.6">g2</text>
<text x="149.1" y="233.5">g1</text>
<text x="61.7" y="237.3">h</text>
<text x="63" y="238.4">3</text>
<text x="68.5" y="235.8">4</text>
<text x="73.7" y="238.3">5</text>
<text x="74.9" y="237">a</text>
<text x="89.3" y="235.7">h</text>
<text x="90.4" y="237.2">4</text>
<text x="94.6" y="235.6">5</text>
<text x="99" y="236.9">6</text>
<text x="100.2" y="235.3">a2</text>
<text x="102.6" y="239.8">g2</text>
<text x="114.3" y="239.1">a</text>
<text x="119.4" y="236">4</text>
<text x="124.1" y="235.8">5</text>
<text x="128" y="239.2">6</text>
<text x="129.3" y="237.9">nc</text>
<text x="138.8" y="238.9">a</text>
<text x="140.2" y="239.9">3</text>
<text x="143.9" y="235.9">4</text>
<text x="148.6" y="235.6">5</text>
<text x="152.5" y="239">6</text>
<text x="153.8" y="237.7">nc</text>
<text x="59" y="242.7">g3</text>
<text x="61.5" y="243">2</text>
<text x="75.5" y="242.5">6</text>
<text x="76.9" y="242.1">g2</text>
<text x="85.9" y="240.3">k1</text>
<text x="86.4" y="245.9">g1</text>
<text x="87.8" y="241.1">3</text>
<text x="88.2" y="245.3">2</text>
<text x="101.2" y="240.3">7</text>
<text x="101.5" y="244.3">8</text>
<text x="102.8" y="245">k2</text>
<text x="114.1" y="245.5">h</text>
<text x="115.7" y="244.8">2</text>
<text x="115.7" y="240">3</text>
<text x="128.8" y="243.9">7 h</text>
<text x="138.6" y="245.3">h</text>
<text x="140.2" y="244.6">2</text>
<text x="153.2" y="243.7">7 h</text>
<text x="62.6" y="249.8">g1</text>
<text x="64.2" y="248.3">1</text>
<text x="73.7" y="248.1">7</text>
<text x="74.8" y="248.9">k</text>
<text x="88.7" y="249.6">a1</text>
<text x="90.4" y="248.3">1</text>
<text x="99.4" y="247.8">9</text>
<text x="100.2" y="249.5">hct</text>
<text x="116.8" y="249.4">nc</text>
<text x="118.9" y="248.6">1</text>
<text x="126.3" y="248.2">8</text>
<text x="127.6" y="249.1">k,g3</text>
<text x="141.3" y="249.2">nc</text>
<text x="143.4" y="248.4">1</text>
<text x="150.7" y="248">8</text>
<text x="152.1" y="248.9">k,g3</text>
<text x="80" y="255.6">G1=h = heater hct = heater centre tap k = cathode a = anode nc = no connection</text>
<text x="89.9" y="253.5">Views are from underneath valve or valve holder</text>
</g>
<g font-size="1.3" fill="#1f1a17">
<text x="159.7" y="44">10V</text>
<text x="158.5" y="56.8">Point D</text>
<text x="146.8" y="89.6">-10V</text>
<text x="151" y="85.3">8</text>
<text x="48.3" y="182.7">grey (thick)</text>
<text x="53.1" y="180.8">yellow</text>
<text x="58" y="184.9">-3.15V, 9A</text>
<text x="59" y="183.2">3.15V-0V</text>
<text x="53.1" y="187">yellow</text>
</g>
<g font-size="1.2" fill="#1f1a17">
<text x="147.9" y="85.2">10V</text>
<text x="154" y="85.2">2</text>
</g>
<g font-size="1.1" fill="#1f1a17">
<text x="158.5" y="85.2">7</text>
<text x="72.3" y="169.2">+</text>
<text x="72.2" y="179.9">+</text>
<text x="72.2" y="176.3">_</text>
<text x="72.2" y="187">_</text>
</g>
<g font-size=".8" fill="#1f1a17">
<text x="111.5" y="149.3">Safety</text>
<text x="111.5" y="159.1">Safety</text>
</g>
</svg>
